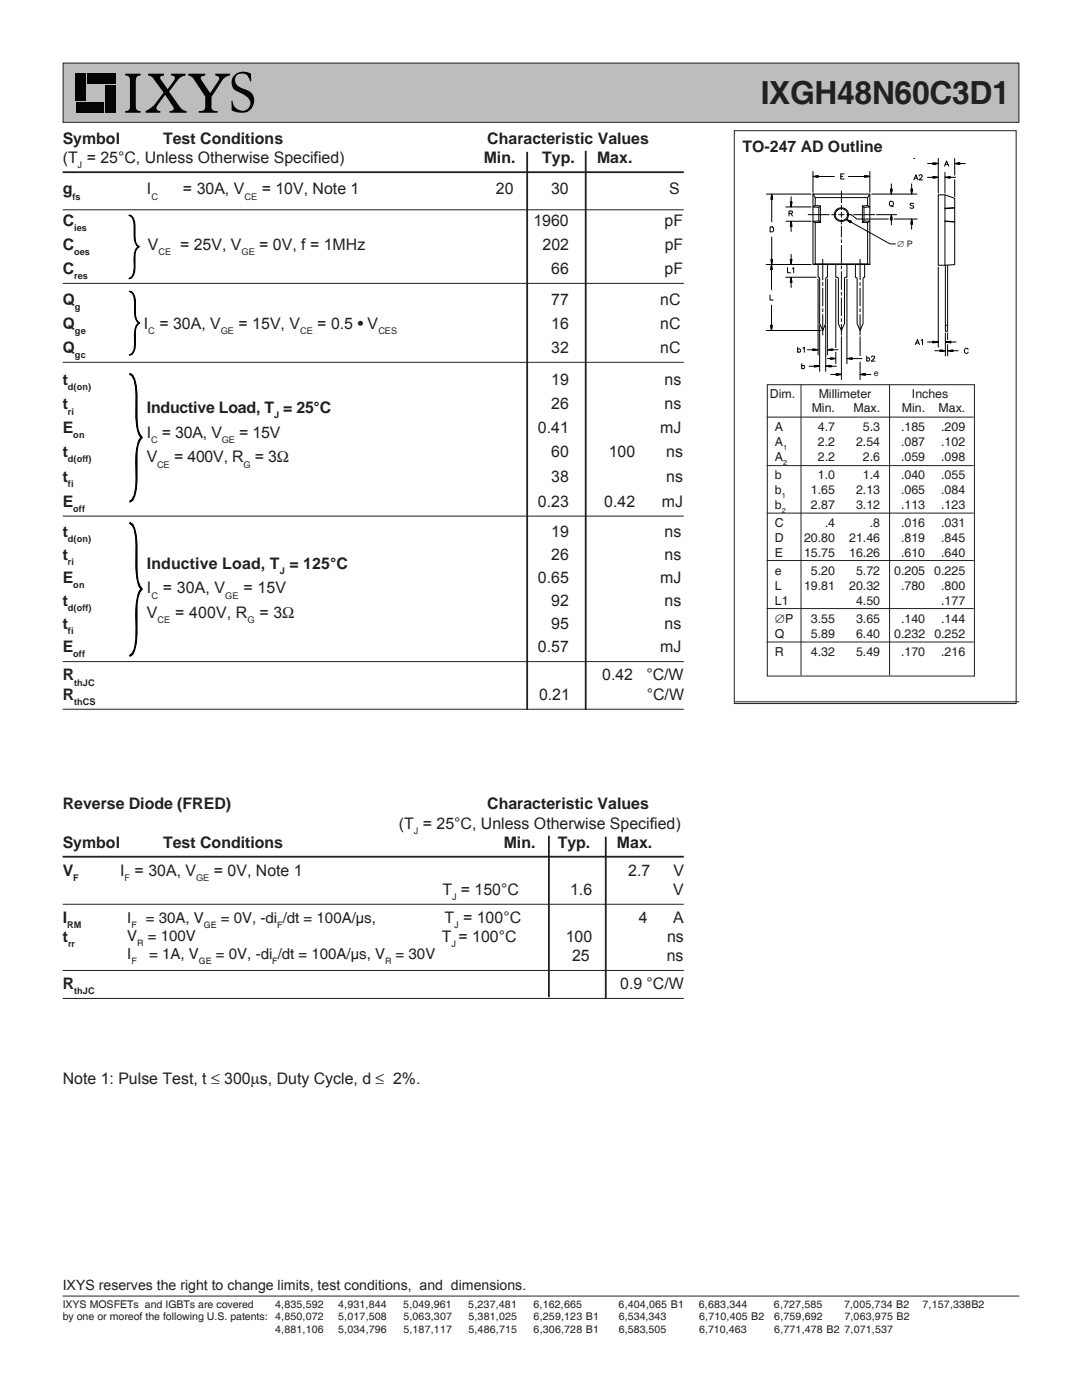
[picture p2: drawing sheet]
<svg xmlns="http://www.w3.org/2000/svg" width="216mm" height="279mm" viewBox="0 0 216 279" stroke-linecap="round" stroke-linejoin="round" font-family="sans-serif">
<path d="M12.6 12.6h190.7v11.8h-190.7z" fill-rule="evenodd" fill="#bbbdc0" stroke="#231f20" stroke-width=".2"/>
<path d="M146.5 26.1h56.3v114.3h-56.3zM12.5 41.9h123.9M12.5 56.6h123.9M12.5 72.3h123.9M12.5 103h123.9M12.5 132h123.9M12.5 141.5h123.9M12.5 180.5h123.9M12.5 193.7h123.9M12.5 199.3h123.9M12.5 258.7h190.9" fill="none" stroke="#231f20" stroke-width=".2"/>
<g fill="#000">
<path d="M25 14.7h3.1v.3l-.5 .1a.78 .78 0 0 0-.5 1v5.4l.3 .5 .7 .2v.3h-3.1v-.3l.3-.1a.72 .72 0 0 0 .6-.8v-5.5l-.2-.5-.7-.3z" fill-rule="evenodd"/>
<path d="M29.5 14.7h3.2v.4l-.7 .2v.3l1.4 2.2 1.4-1.8 .1-.4a.54 .54 0 0 0-.8-.5v-.4h2.9v.4a2.43 2.43 0 0 0-1.8 1.2l-1.5 2 2.3 3.2 .4 .4 .8 .3v.3h-3.4v-.3l.7-.2 .2-.4-1.7-2.7-1.8 2.4 .1 .5 .2 .2 .5 .2v.3h-2.9v-.3a8.5 8.5 0 0 0 3.4-3.5l.1-.2-2-2.9-.4-.3-.7-.2z" fill-rule="evenodd"/>
<path d="M37.6 14.7h3.4v.3l-.8 .3-.2 .4 1.9 2.9 1.8-2.7v-.5l-.8-.4v-.3h3v.3l-.8 .3-.7 .6-2.2 3.4v2.4l.5 .4 .7 .1v.3h-3.7v-.3l.8-.1 .4-.4 .1-2.4-2.4-3.6-.5-.4-.5-.3z" fill-rule="evenodd"/>
<path d="M46.7 15.1a2.75 2.75 0 0 1 3.4-.4v1.5h-.2a1.61 1.61 0 0 0-2.6-1.2l-.2 .2a1.58 1.58 0 0 0 1.1 2.4l.4 .1a2.45 2.45 0 0 1 2 3.1 2.45 2.45 0 0 1-3.3 1.6l-1.1-.4v-1.9l.2-.1a1.92 1.92 0 0 0 1.2 1.9 1.92 1.92 0 0 0 2.1-.5 1.64 1.64 0 0 0-.8-2.3l-.8-.5a2.33 2.33 0 0 1-1.9-2.5z" fill-rule="evenodd"/>
</g>
<path d="M17.5 14.6h5.6v2.1h-5.6zM15.1 14.6h2.1v5.6h-2.1zM15.1 20.4h5.6v2.1h-5.6zM21 16.9h2.1v5.6h-2.1z" fill="#000"/>
<path d="M12.5 34.4h123.9M105.2 30.3v111.4M116.9 30.1v111.6M12.5 171h123.9M109.5 166.8v32.2M120.9 167v32.2" fill="none" stroke="#231f20" stroke-width=".36"/>
<path d="M25.8 42.9a1.89 1.89 0 0 1 1.1 2.1 5.8 5.8 0 0 0 .5 3.9l.4 .4a1.96 1.96 0 0 0-.9 2.1v2.1a1.96 1.96 0 0 1-1.1 2.1l-.1-.1a1.82 1.82 0 0 0 1.1-1.9l-.1-1.4a3.4 3.4 0 0 1 .9-2.9 2.46 2.46 0 0 1-.8-2.1l-.1-3-.2-.7-.8-.5zM25.9 58.1a1.94 1.94 0 0 1 1.1 2v1.4a4.3 4.3 0 0 0 .5 2.6l.4 .4a2.02 2.02 0 0 0-.9 2.1v2.1a1.96 1.96 0 0 1-1.1 2.2l-.1-.1a1.8 1.8 0 0 0 1-1.9v-1.5a3.5 3.5 0 0 1 .9-2.9 2.46 2.46 0 0 1-.9-2.1v-2.2a1.73 1.73 0 0 0-1-2zM26 74.5l.5 .4 .4 .8 .3 1.4 .1 6.1a5.4 5.4 0 0 0 1.1 4.1 5.3 5.3 0 0 0-1.1 4.2l-.1 6.1-.3 1.4-.4 .9-.5 .3-.1-.2 .5-.3a9.4 9.4 0 0 0 .7-5.1v-3a10.9 10.9 0 0 1 .6-3.8l.4-.5a6.9 6.9 0 0 1-1-4.2v-4.1a8.1 8.1 0 0 0-.7-3.9l-.5-.4zM26 104.3l.5 .3 .4 .9 .3 1.5 .2 7.7 .2 1.2 .3 .9 .5 .8a5.7 5.7 0 0 0-1.1 4.4l-.1 6.3-.3 1.4-.4 .9-.5 .4-.1-.2 .5-.4a9.7 9.7 0 0 0 .7-5v-3.2a12 12 0 0 1 .6-4.2l.4-.4a7.3 7.3 0 0 1-1-4.5v-4.2a8.6 8.6 0 0 0-.7-4.1l-.5-.3z" fill="#000" stroke="#000" stroke-width=".2"/>
<g fill="none" stroke="#000" stroke-width=".2">
<path d="M152.9 38.7h8.9M153.9 39.2l.1 .6v-1l.1 1M154 38.7l.2 1.1h-.4zM154 39.8v4.4M157.9 39.3l-.1 1.6M162.2 35.2l1.1-.1v.3zM162.2 34.2v4.2M162.2 38.7l.5 .7M162.2 38.7h11.4v14.1h-11.4zM162.2 38.7h.1M162.3 35.2h4.2M162.8 35.1h.5v.2h-.7"/>
<path d="M167.8 35.2h.4M167.9 38.1v2.4M168.4 34.7h-.6v1h.6M169.3 35.2h3.2M172.5 35.1l1.1 .1-1.1 .2zM172.5 35.1l1 .1h-1l.7 .1M173.1 39.4h-10.4v1.6l1 .1v3.2l-.3-.2-1.2 .1 .5 .2 1-.1M173.6 38.7l-.5 .7v1.6l-1 .1M173.6 34.2v4.2M173.9 38.7h9.1M177.9 36.7v2l.1-1h-.3l.2 1M177.9 38.2v-.5h-.1v.6"/>
<path d="M181.7 37.7h.4l-.2 1zM181.9 36.7l-.1 1.7M182 38.2l-.1-.5v1M182.4 35.9l.4-1 .4 1M182.4 31.6h.1M182.5 35.6h.5M183.4 35.1l.2-.2 .4 .2-.1 .3-.5 .5h.7M185.1 32.6h1M185.1 35.4l1.7 .1M186.1 35.2l1.1 .2-1.1 .2zM186.1 32.6h1.1M186.1 35.3l1 .1z"/>
<path d="M187.2 38.9h1.4l1.9 .7v13.2l-3.3 .1zM187.2 32.6l-1.1 .2v-.3l1.1 .1h-1.1l.7 .1M187.2 31.6v6.9M188.5 33.2l.4-1.1 .4 1.1M188.6 35.4l1-.2v.4zM188.6 34.4v4.1M188.6 38.9v14M188.6 32.8h.5M189.1 35.3l.5 .1h-1M190.5 31.6v3.3M190.5 35.9v3.3M190.7 35.4l-1.7 .1"/>
<path d="M191.1 32.6h.4h-1l1-.1v.3l-1-.2M192.6 32.6l-1.7 .1M152.9 52.8h8.9M153.6 58.9v1h.7M153.7 45.3h.3a.53 .53 0 0 1 .4 .5 .53 .53 0 0 1-.4 .5h-.3zM153.9 53.2v.6v-.9l.1 .9M153.9 52.8l.2 1h-.4l.5-2h-.4l.2 1M153.9 53.8v4M154 47.3l-.1 5.1M154.1 52.2l-.1-.4v.9M156.8 55.3h6.1M156.8 41.3h5"/>
<path d="M156.8 44.2h5M157.1 53.4v1h.7M157.4 42.6l.6-.1 .1-.2-.1-.2h-.6v1M157.7 51.8h.3l-.1 1zM157.8 42.6l.3 .5M157.8 55.7l.1 .7v-1v1M157.9 44.2l.1 1M157.9 55.3l.1 1.1h-.3zM157.9 44.2l.1 1h-.3l.2-1v1l-.1-.6M157.9 45.2v1M157.9 50.8v1.9M157.9 56.4v1"/>
<path d="M157.9 52.2v-.4h-.1v.6M158 40.8v-.5h-.1v1l-.2-1h.3l-.1 1M158.1 53.6l.3-.2v1M161.3 42.8h4.2M162.7 41l-.5 .3 1.2 .1M162.7 52.7l-.5 .1M163.2 52.8v2.5l.4 .2v9.1l.6 1.4 .6-1.4v-9l.3-.3v-2.5M163.2 55.7v15.1M163.7 41.1l-.3 .3v2.7M164.2 51.8v4M164.2 56.4v.6M164.2 57.5v3.6"/>
<path d="M165.1 55.7v15.1M165.9 42.8h.9M166.8 52.8v2.5l.4 .1 .1 .2v9l.6 1.4 .6-1.4v-9.1l.5-.2v-2.5M166.8 55.7v13.7M167.3 42.8h1.1M167.9 41v.8M167.9 42.3v1M167.9 43.9v.8M167.9 45.1v2.2M167.9 47.9v.5M167.9 49v3.5M167.9 53.1v.6"/>
<path d="M167.9 54.2v3.6M167.9 58.3v.6M167.9 59.5v3.5M168.9 43.8l1 .4-.2 .3zM169 42.8h.8l1.2 .9h6.3M169 55.7v16.9M169.3 44h-.2l.7 .1h-.5l.1 .1h.5l-.4 .1h.3l7.8 4.4h1.1M170.3 42.8h4.2M170.7 52.8v2.5l.3 .3v9l.6 1.4 .6-1.4v-9l.3-.3v-2.5M171.6 51.8v4M171.6 56.4v.6M171.6 57.5v3.6"/>
<path d="M172.1 44.3v-3.2l.3 .3v2.7l-.3 .2 1 .1v8.3h-10.4v-8.3M172.4 44.1l1.2 .1-.5 .2M173.1 41l.5 .3-1.2 .1M173.1 52.7l.5 .1M174.9 42.8h4M177.6 40.3l.1-.1a.47 .47 0 0 1 .6 .5 .47 .47 0 0 1-.7 .3zM177.8 43.3v.6M177.9 42.8l.1 1.1h-.3zM177.9 41l.3 .3M177.9 43.9v-1v2M178.4 43.7h4.6M179.7 48.1l-.5 1"/>
<path d="M180.3 48.6h.6v-.4l-.6-.1v1M181.8 44.1l.1 .6v-.9l.1 .9M181.9 43.7l.2 1h-.4zM181.9 44.7v1.1M182.3 40.7l-.5-.1h-.2v.2l.6 .3 .1 .3-.2 .2-.5-.2M187.2 53.3v16M188.6 44.2l1.9 .1M188.6 44.1l1.9 .1M188.6 52.9v13.2h.5v-13.2M190.5 41.5l-1.9 .2M190.5 41.4l-1.9 .2M152.9 66h10.9"/>
<path d="M153.9 60.9v5.1l.2-1.1h-.4l.2 1.1M154 65.4v-.5h-.1v.6M159.2 69.8a.34 .34 0 0 1 .5-.1 .34 .34 0 0 1 0 .5 .34 .34 0 0 1-.5 0M159.2 69.3v1M160 73.1l.2-.2 .2 .1 .2 .3-.3 .3-.3-.2M160 72.6v1M160.2 69.5l.3-.2v1M161.1 69.8h1.1M161.4 73.1l1.8 .1M162.2 69.6l1 .2-1 .2zM162.2 69.7l.9 .1h-.9l.6 .1M162.5 72.9l1.1 .2-1.1 .2z"/>
<path d="M162.5 73l1 .1zM163.6 65v9.1M164.2 61.6v.6M164.2 62.8v4.1M164.8 73.1l1-.2v.4zM164.8 65v9.1M165.1 71.6h1.2M165.1 69.8l1.1-.2v.4zM165.4 73l.4 .1h-.9M165.7 69.7l.5 .1h-1M165.7 71.4l1.1 .2-1.1 .1zM165.7 71.5h1z"/>
<path d="M165.8 74.7h1M166.8 70.3v2.3M166.8 74.6l1 .1M166.9 73.1l-1.7 .1M167.2 69.8h-1.7M167.9 74.7l-1.1 .2v-.4l1.1 .2h-1.1l.6 .1M167.9 67.2v8.6M167.9 63.6v.6M167.9 64.7v2.2M169 71.6l1.1-.2v.3l-1.1-.1h3M169.6 71.5h.5v.1h-.7M171.6 72.3v3.5"/>
<path d="M171.6 61.6v.6M171.6 62.8v4.1M171.6 67.2v3.8M172.2 74.6l.5 .1h-1.1l1.1-.2v.4l-1.1-.2M173 71.5l.4-.1 .1 .2-.1 .5-.4-.2M173 71.1v1M173.8 74.7l-1.8 .1M173.9 71.3l.2-.2 .4 .1-.6 .9h.7M175 74.9h.6a.32 .32 0 0 0-.4-.4 .32 .32 0 0 0-.2 .5l.2 .2 .4-.1M182.6 68.8l.5-1 .4 1M182.8 68.5h.5M183.8 67.9l.3-.1v1"/>
<path d="M185.1 68.3h1M186.1 68.2h1.1M186.5 70h1.1M187.2 68.3l-1.1 .2v-.4l1.1 .2-1.1-.1v.1h.7M187.6 69.8l1 .2-1 .2zM187.6 69.9l1 .1h-1l.6 .1M188.6 64.9h.5M188.6 66.4v4.6M189.1 70l1-.2v.4zM189.1 66.4v1.4M189.1 68.8v2.2M189.2 70h2"/>
<path d="M189.2 68.2h.5l-1.1 .1 1.1 .2v-.4l-1.1 .2M189.7 69.9h.4v.2h-.6M190.8 68.3h-1.7M193.2 69.7a.48 .48 0 0 0-.8 .1 .48 .48 0 0 0 .3 .7h.2l.3-.2"/>
<circle cx="167.9" cy="42.8" r="1.23"/>
<circle cx="167.9" cy="42.8" r="1.4"/>
<circle cx="179.4" cy="48.6" r=".34"/>
</g>
<g fill="#fff">
<path d="M179 47.1h3.5v3h-3.5z"/>
<path d="M174.2 73.1h3v2.4h-3z"/>
</g>
<path d="M153.1 76.8h41.3v58.1h-41.3zM159.8 76.7v58.1M177.5 76.7v58.1M153 83.2h41.3M153 92.9h41.3M153 102.4h41.3M153 111.9h41.3M153 121.5h41.3M153 128.1h41.3M146.7 140.1h56.6" fill="none" stroke="#231f20" stroke-width=".2"/>
<text font-size="6.3" fill="#231f20" x="151.8" y="20.8">IXGH48N60C3D1</text>
<g font-size="3.2" fill="#231f20">
<text x="12.5" y="28.7">Symbol</text>
<text x="32.5" y="28.7">Test Conditions</text>
<text x="97.2" y="28.7">Characteristic Values</text>
<text x="12.5" y="32.6">(T = 25°C, Unless Otherwise Specified)</text>
<text x="96.5" y="32.6">Min.</text>
<text x="108.2" y="32.6">Typ.</text>
<text x="119.1" y="32.6">Max.</text>
<text x="148.2" y="30.3">TO-247 AD Outline</text>
<text x="12.5" y="38.8">g</text>
<text x="29.3" y="38.8">I</text>
<text x="36.5" y="38.8">= 30A, V</text>
<text x="52.2" y="38.8">= 10V, Note 1</text>
<text x="99" y="38.8">20</text>
<text x="110" y="38.8">30</text>
<text x="133.5" y="38.8">S</text>
<text x="12.5" y="45.1">C</text>
<text x="106.4" y="45.1">1960</text>
<text x="132.6" y="45.1">pF</text>
<text x="12.5" y="49.9">C</text>
<text x="29.5" y="49.9">V</text>
<text x="35.9" y="49.9">= 25V, V</text>
<text x="51.7" y="49.9">= 0V, f = 1MHz</text>
<text x="108.3" y="49.9">202</text>
<text x="132.6" y="49.9">pF</text>
<text x="12.5" y="54.7">C</text>
<text x="110" y="54.7">66</text>
<text x="132.6" y="54.7">pF</text>
<text x="12.5" y="60.9">Q</text>
<text x="12.5" y="65.6">Q</text>
<text x="28.7" y="65.6">I = 30A, V</text>
<text x="47.6" y="65.6">= 15V, V</text>
<text x="63.3" y="65.6">= 0.5 • V</text>
<text x="110" y="60.9">77</text>
<text x="110" y="65.6">16</text>
<text x="131.7" y="60.9">nC</text>
<text x="131.7" y="65.6">nC</text>
<text x="12.5" y="70.4">Q</text>
<text x="110" y="70.4">32</text>
<text x="131.7" y="70.4">nC</text>
<text x="12.5" y="76.8">t</text>
<text x="110" y="76.8">19</text>
<text x="132.6" y="76.8">ns</text>
<text x="12.5" y="81.7">t</text>
<text x="29.3" y="82.4">Inductive Load, T = 25°C</text>
<text x="110" y="81.7">26</text>
<text x="132.6" y="81.7">ns</text>
<text x="12.5" y="86.4">E</text>
<text x="29.3" y="87.3">I = 30A, V</text>
<text x="47.7" y="87.3">= 15V</text>
<text x="107.3" y="86.4">0.41</text>
<text x="131.7" y="86.4">mJ</text>
<text x="12.5" y="91.2">t</text>
<text x="29.3" y="92.2">V</text>
<text x="34.7" y="92.2">= 400V, R</text>
<text x="50.9" y="92.2">= 3Ω</text>
<text x="110" y="91.2">60</text>
<text x="121.5" y="91.2">100</text>
<text x="132.9" y="91.2">ns</text>
<text x="12.5" y="96.2">t</text>
<text x="12.5" y="101.1">E</text>
<text x="107.3" y="101.1">0.23</text>
<text x="110" y="96.2">38</text>
<text x="120.6" y="101.1">0.42</text>
<text x="132.1" y="101.1">mJ</text>
<text x="132.9" y="96.2">ns</text>
<text x="12.5" y="107.2">t</text>
<text x="110" y="107.2">19</text>
<text x="132.6" y="107.2">ns</text>
<text x="12.5" y="111.8">t</text>
<text x="29.3" y="113.5">Inductive Load, T = 125°C</text>
<text x="110" y="111.8">26</text>
<text x="132.6" y="111.8">ns</text>
<text x="12.5" y="116.4">E</text>
<text x="29.3" y="118.4">I</text>
<text x="32.5" y="118.4">= 30A, V</text>
<text x="48.6" y="118.4">= 15V</text>
<text x="107.3" y="116.4">0.65</text>
<text x="131.7" y="116.4">mJ</text>
<text x="12.5" y="120.9">t</text>
<text x="12.5" y="125.5">t</text>
<text x="29.3" y="123.4">V</text>
<text x="34.9" y="123.4">= 400V, R</text>
<text x="51.8" y="123.4">= 3Ω</text>
<text x="110" y="120.9">92</text>
<text x="110" y="125.5">95</text>
<text x="132.6" y="120.9">ns</text>
<text x="132.6" y="125.5">ns</text>
<text x="12.5" y="130.1">E</text>
<text x="107.3" y="130.1">0.57</text>
<text x="131.7" y="130.1">mJ</text>
<text x="12.5" y="135.8">R</text>
<text x="120.2" y="135.8">0.42</text>
<text x="129" y="135.8">°C/W</text>
<text x="12.5" y="139.7">R</text>
<text x="107.6" y="139.7">0.21</text>
<text x="129.1" y="139.7">°C/W</text>
<text x="12.5" y="161.5">Reverse Diode (FRED)</text>
<text x="97.2" y="161.5">Characteristic Values</text>
<text x="79.6" y="165.4">(T = 25°C, Unless Otherwise Specified)</text>
<text x="12.5" y="169.2">Symbol</text>
<text x="32.5" y="169.2">Test Conditions</text>
<text x="100.5" y="169.2">Min.</text>
<text x="111.3" y="169.2">Typ.</text>
<text x="123.1" y="169.2">Max.</text>
<text x="12.5" y="174.8">V</text>
<text x="24" y="174.8">I = 30A, V</text>
<text x="42.7" y="174.8">= 0V, Note 1</text>
<text x="88.3" y="178.6">T = 150°C</text>
<text x="113.8" y="178.6">1.6</text>
<text x="125.4" y="174.8">2.7</text>
<text x="134.3" y="178.6">V</text>
<text x="134.4" y="174.8">V</text>
<text x="12.5" y="184.1">I</text>
<text x="88.7" y="184.1">T = 100°C</text>
<text x="127.5" y="184.1">4</text>
<text x="134.3" y="184.1">A</text>
<text x="12.5" y="188">t</text>
<text x="88.2" y="188">T = 100°C</text>
<text x="112.9" y="188">100</text>
<text x="114.2" y="191.8">25</text>
<text x="133.1" y="191.8">ns</text>
<text x="133.1" y="188">ns</text>
<text x="12.5" y="197.4">R</text>
<text x="123.8" y="197.4">0.9 °C/W</text>
<text x="12.5" y="216.3">Note 1: Pulse Test, t ≤ 300μs, Duty Cycle, d ≤ 2%.</text>
</g>
<g font-size="3" fill="#231f20">
<text x="25.4" y="184.2">I</text>
<text x="29.1" y="184.2">= 30A, V</text>
<text x="44.1" y="184.2">= 0V, -di /dt = 100A/μs,</text>
<text x="25.4" y="191.4">I</text>
<text x="25.4" y="187.8">V</text>
<text x="29.5" y="187.8">= 100V</text>
<text x="29.8" y="191.4">= 1A, V</text>
<text x="43.1" y="191.4">= 0V, -di /dt = 100A/μs, V</text>
<text x="78.9" y="191.4">= 30V</text>
</g>
<text font-size="2.8" fill="#231f20" x="12.5" y="257.5">IXYS reserves the right to change limits, test conditions, and dimensions.</text>
<g font-size="2.5" fill="#231f20">
<text x="153.6" y="79.3">Dim.</text>
<text x="162" y="82.3">Min.</text>
<text x="163.4" y="79.3">Millimeter</text>
<text x="170.3" y="82.3">Max.</text>
<text x="180" y="82.3">Min.</text>
<text x="182" y="79.3">Inches</text>
<text x="187.3" y="82.3">Max.</text>
<text x="154.6" y="86">A</text>
<text x="154.6" y="88.9">A</text>
<text x="163.2" y="86">4.7</text>
<text x="163.2" y="88.9">2.2</text>
<text x="170.8" y="88.9">2.54</text>
<text x="172.2" y="86">5.3</text>
<text x="179.8" y="88.9">.087</text>
<text x="179.8" y="86">.185</text>
<text x="187.8" y="88.9">.102</text>
<text x="187.8" y="86">.209</text>
<text x="154.6" y="91.9">A</text>
<text x="154.6" y="95.6">b</text>
<text x="163.2" y="95.6">1.0</text>
<text x="163.2" y="91.9">2.2</text>
<text x="172.2" y="95.6">1.4</text>
<text x="172.2" y="91.9">2.6</text>
<text x="179.8" y="95.6">.040</text>
<text x="179.8" y="91.9">.059</text>
<text x="187.8" y="95.6">.055</text>
<text x="187.8" y="91.9">.098</text>
<text x="154.6" y="101.5">b</text>
<text x="154.6" y="98.5">b</text>
<text x="161.8" y="98.5">1.65</text>
<text x="161.8" y="101.5">2.87</text>
<text x="170.8" y="98.5">2.13</text>
<text x="170.8" y="101.5">3.12</text>
<text x="179.8" y="98.5">.065</text>
<text x="179.8" y="101.5">.113</text>
<text x="187.8" y="98.5">.084</text>
<text x="187.8" y="101.5">.123</text>
<text x="154.6" y="105.2">C</text>
<text x="164.6" y="105.2">.4</text>
<text x="173.6" y="105.2">.8</text>
<text x="179.8" y="105.2">.016</text>
<text x="187.8" y="105.2">.031</text>
<text x="154.6" y="108.1">D</text>
<text x="154.6" y="111.1">E</text>
<text x="160.4" y="108.1">20.80</text>
<text x="160.4" y="111.1">15.75</text>
<text x="169.4" y="108.1">21.46</text>
<text x="169.4" y="111.1">16.26</text>
<text x="179.8" y="108.1">.819</text>
<text x="179.8" y="111.1">.610</text>
<text x="187.8" y="108.1">.845</text>
<text x="187.8" y="111.1">.640</text>
<text x="154.6" y="114.8">e</text>
<text x="154.6" y="117.7">L</text>
<text x="160.4" y="117.7">19.81</text>
<text x="161.8" y="114.8">5.20</text>
<text x="169.4" y="117.7">20.32</text>
<text x="170.8" y="114.8">5.72</text>
<text x="178.4" y="114.8">0.205</text>
<text x="179.8" y="117.7">.780</text>
<text x="186.4" y="114.8">0.225</text>
<text x="187.8" y="117.7">.800</text>
<text x="154.6" y="120.7">L1</text>
<text x="154.6" y="124.4">∅P</text>
<text x="161.8" y="124.4">3.55</text>
<text x="170.8" y="120.7">4.50</text>
<text x="170.8" y="124.4">3.65</text>
<text x="179.8" y="124.4">.140</text>
<text x="187.8" y="120.7">.177</text>
<text x="187.8" y="124.4">.144</text>
<text x="154.6" y="127.3">Q</text>
<text x="154.6" y="131">R</text>
<text x="161.8" y="131">4.32</text>
<text x="161.8" y="127.3">5.89</text>
<text x="170.8" y="131">5.49</text>
<text x="170.8" y="127.3">6.40</text>
<text x="178.4" y="127.3">0.232</text>
<text x="179.8" y="131">.170</text>
<text x="186.4" y="127.3">0.252</text>
<text x="187.8" y="131">.216</text>
</g>
<g font-size="2.1" fill="#231f20">
<text x="12.5" y="261">IXYS MOSFETs and IGBTs are covered</text>
<text x="12.5" y="263.5">by one or moreof the following U.S. patents: 4,850,072</text>
<text x="54.9" y="261">4,835,592</text>
<text x="67.5" y="261">4,931,844</text>
<text x="67.5" y="263.5">5,017,508</text>
<text x="80.5" y="261">5,049,961</text>
<text x="80.5" y="263.5">5,063,307</text>
<text x="93.4" y="261">5,237,481</text>
<text x="93.5" y="263.5">5,381,025</text>
<text x="106.5" y="261">6,162,665</text>
<text x="106.5" y="263.5">6,259,123 B1</text>
<text x="123.4" y="261">6,404,065 B1</text>
<text x="123.5" y="263.5">6,534,343</text>
<text x="139.5" y="261">6,683,344</text>
<text x="139.5" y="263.5">6,710,405 B2</text>
<text x="154.4" y="261">6,727,585</text>
<text x="154.5" y="263.5">6,759,692</text>
<text x="168.4" y="261">7,005,734 B2</text>
<text x="168.5" y="263.5">7,063,975 B2</text>
<text x="184.1" y="261">7,157,338B2</text>
<text x="54.9" y="266">4,881,106</text>
<text x="67.5" y="266">5,034,796</text>
<text x="80.5" y="266">5,187,117</text>
<text x="93.5" y="266">5,486,715</text>
<text x="106.5" y="266">6,306,728 B1</text>
<text x="123.5" y="266">6,583,505</text>
<text x="139.5" y="266">6,710,463</text>
<text x="154.5" y="266">6,771,478 B2 7,071,537</text>
</g>
<g font-size="1.8" fill="#231f20">
<text x="15.5" y="33.6">J</text>
<text x="14.4" y="39.8">fs</text>
<text x="30.2" y="39.8">C</text>
<text x="48.8" y="39.8">CE</text>
<text x="14.8" y="46.2">ies</text>
<text x="14.8" y="50.9">oes</text>
<text x="31.6" y="50.9">CE</text>
<text x="48.2" y="50.9">GE</text>
<text x="179" y="49.4">∅ P</text>
<text x="14.8" y="55.7">res</text>
<text x="15" y="61.9">g</text>
<text x="15" y="66.7">ge</text>
<text x="15" y="71.5">gc</text>
<text x="29.6" y="66.7">C</text>
<text x="44.1" y="66.7">GE</text>
<text x="59.9" y="66.7">CE</text>
<text x="75.5" y="66.7">CES</text>
<text x="13.6" y="77.8">d(on)</text>
<text x="174.4" y="75.1">e</text>
<text x="13.6" y="82.7">ri</text>
<text x="54.7" y="83.5">J</text>
<text x="14.6" y="87.4">on</text>
<text x="30.1" y="88.4">C</text>
<text x="44.3" y="88.4">GE</text>
<text x="13.6" y="92.3">d(off)</text>
<text x="31.4" y="93.3">CE</text>
<text x="48.6" y="93.3">G</text>
<text x="13.6" y="97.2">fi</text>
<text x="14.6" y="102.2">off</text>
<text x="13.6" y="108.2">d(on)</text>
<text x="13.6" y="112.8">ri</text>
<text x="14.6" y="117.4">on</text>
<text x="30.2" y="119.5">C</text>
<text x="45" y="119.5">GE</text>
<text x="55.8" y="114.6">J</text>
<text x="13.6" y="122">d(off)</text>
<text x="31.4" y="124.4">CE</text>
<text x="49.4" y="124.4">G</text>
<text x="13.6" y="126.6">fi</text>
<text x="14.6" y="131.2">off</text>
<text x="14.8" y="136.8">thJC</text>
<text x="14.8" y="140.7">thCS</text>
<text x="82.6" y="166.4">J</text>
<text x="14.6" y="175.8">F</text>
<text x="24.8" y="175.8">F</text>
<text x="39.1" y="175.8">GE</text>
<text x="90.2" y="179.6">J</text>
<text x="13.4" y="185.2">RM</text>
<text x="26.2" y="185.2">F</text>
<text x="40.7" y="185.2">GE</text>
<text x="55.3" y="185.2">F</text>
<text x="90.6" y="185.2">J</text>
<text x="13.6" y="189">rr</text>
<text x="27.4" y="188.8">R</text>
<text x="90.1" y="189">J</text>
<text x="26.2" y="192.4">F</text>
<text x="39.7" y="192.4">GE</text>
<text x="54.3" y="192.4">F</text>
<text x="76.8" y="192.4">R</text>
<text x="14.8" y="198.4">thJC</text>
</g>
<g font-size="1.4" fill="#231f20">
<text x="156.3" y="89.8">1</text>
<text x="156.3" y="92.7">2</text>
<text x="156" y="99.4">1</text>
<text x="156" y="102.3">2</text>
</g>
</svg>
